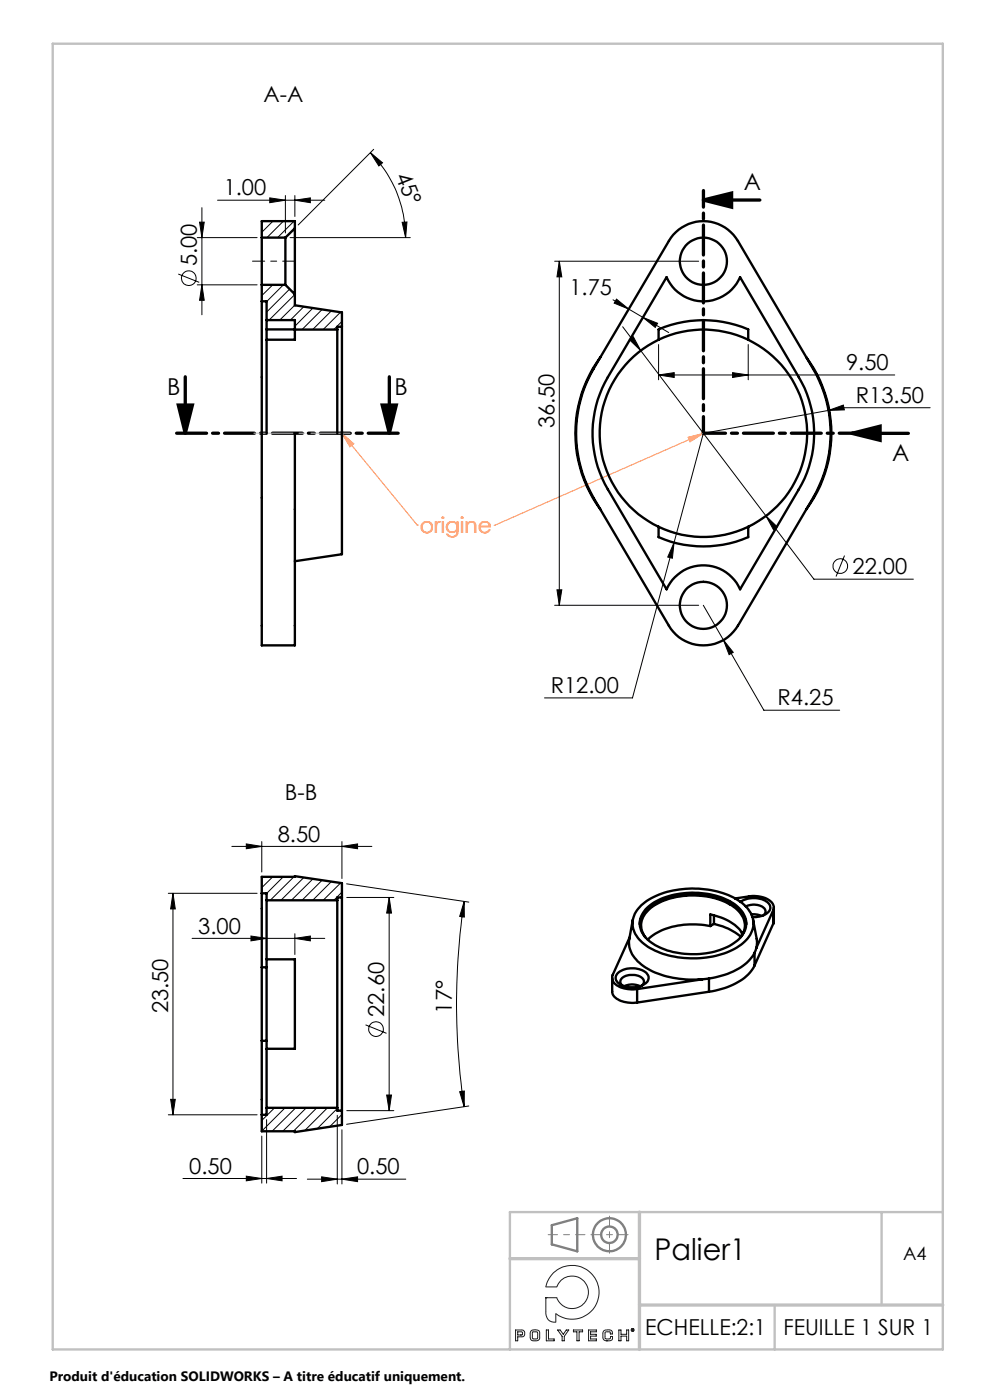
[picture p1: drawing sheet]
<svg xmlns="http://www.w3.org/2000/svg" width="210mm" height="297mm" viewBox="0 0 210 297" stroke-linecap="round" stroke-linejoin="round" font-family="sans-serif">
<g fill="none" stroke="#000" stroke-width=".21">
<path d="M78.6 32.4l2.5 2.1-.7 .7zM78.6 32.4a25.5 25.5 0 0 1 7.4 18M79.3 31.7l-16 16M37.8 58.1l4.5 1.8M41.8 50.4h12.7M42.3 47.1h1l-.5 3.3zM42.8 44.1v22.7M46.1 42.5h22.8M57.2 42l3.3 .5-3.3 .5zM60.5 41.5v7.9M61.5 50.4h25.5M62.5 42.5l3.3-.5v1z"/>
<path d="M62.5 41.5v4.4M85.3 47.2l1-.1-.3 3.3zM117.7 55.4h30.5M118.6 55.4l.6 3.3h-1.1zM118.6 55.4v73M41.8 60.4h12.7M42.8 60.4l.5 3.3h-1zM130 63.6l11.9 7M130.8 63.5l2.6 2.1-3.1-1.3zM132.1 69.3l3.8 5.1M133.5 72.1l.8-.7 1.6 3zM135.9 74.4l26.6 35.1"/>
<path d="M136.4 67.3l3.1 1.3-.5 .9zM139.7 79.5l3.3-.4v1zM139.7 73.1v7.5M139.7 79.5h50.1M155.4 79.1l3.3 .4-3.3 .6zM158.7 73.1v7.5M175.8 87.1l3.1-1.2 .2 1.1zM175.8 87.1l-26.6 4.8-15 56.2h-18.7M197.3 86.5h-18.7l-2.8 .6M143 115.1l-.4 3.3-1-.2zM162.5 109.5l2.4 2.3-.8 .6zM162.5 109.5l10.1 13.4h21.1"/>
<path d="M163.3 108.8a21.9 21.9 0 0 1-22.7 3.4M179.1 117.9l-1.8 4.4M117.7 128.4h30.5M118.1 125.1h1.1l-.6 3.3zM149.2 128.4l12.8 22.3h16.1M153.5 135.8l2 2.6-.8 .5zM49.2 179.6h29.7M52.2 179l3.3 .6-3.3 .5zM55.5 178.5v6.5M72.5 179.6l3.3-.6v1.1zM72.5 178.5v7.9M35.7 189.5h18.8"/>
<path d="M36.7 189.5v47M36.7 189.5l.5 3.3h-1zM40.7 199.1h28.2M53.2 198.6l3.4 .5-3.4 .5zM62.5 199.1l3.3-.5v1zM62.5 198.1v4.4M73.5 187.5l25.9 3.9M73.6 190.4h9.9M82.5 190.4l.5 3.3h-1zM82.5 190.4v45.2M98.5 191.2v3.4l-1-.2zM98.5 191.2a146.8 146.8 0 0 0 0 43.6"/>
<path d="M77.5 217.4l4.5 1.8M35.7 236.5h18.8M36.2 233.2h1l-.5 3.3zM56.6 237.5v13.5M71.5 236.6v14.6M72.5 239.7v11.5M73.6 235.6h9.9M82 232.3h1l-.5 3.3zM97.5 231.6l1-.1v3.3zM99.4 234.6l-25.9 3.9M38.8 250h24.1M52.2 249.5l3.3 .5-3.3 .5z"/>
<path d="M55.5 241v10M56.6 250l3.2-.5v1zM65.2 250.2h20.9M68.2 249.7l3.3 .5-3.3 .5zM72.5 250.2l3.3-.5v1z"/>
<circle cx="40" cy="59" r="1.56"/>
<circle cx="178.2" cy="120.1" r="1.56"/>
<circle cx="79.8" cy="218.3" r="1.55"/>
</g>
<path d="M149.2 42.4l6-1.4v3zM37.8 85.9h3l-1.5 6zM81.1 85.9h3l-1.5 6zM180.7 91.9l6-1.5v3z" fill="none" stroke="#000" stroke-width=".7" stroke-linecap="butt"/>
<g fill="none" stroke="#ff8040" stroke-width=".21">
<path d="M72 91.9h1M72.2 91.6l.7 .7M72.5 91.9l2.5 2.3-.8 .6zM72.5 91.4v1M72.5 91.9l16 19.5M72.9 91.6l-.7 .7M146 92.8l3.2-.9-2.8 1.8zM148.7 91.9h1M148.8 91.6l.7 .7M149.2 91.4v1M149.2 91.9l-44.4 19.6M149.5 91.6l-.7 .7"/>
<path d="M88.5 111.4h.1M104.8 111.5h.1"/>
</g>
<g fill="none" stroke="#191924" stroke-width=".21">
<path d="M115.8 275.3h.1M117.4 270a5.7 5.7 0 0 1 7.8 0 5.7 5.7 0 0 1 .5 7.8 5.7 5.7 0 0 1-7.8 .9v1.8a1.88 1.88 0 0 1-2.1-2.3v-2.9h2.3a3.4 3.4 0 0 0 5.3 1.6 3.4 3.4 0 0 0 0-5.5 3.4 3.4 0 0 0-5.3 1.6h-2.3l.6-1.7zM109.4 282.1h1.3a.73 .73 0 0 1 .6 .8 .73 .73 0 0 1-.7 .7h-.8v.8h-.4zM109.8 282.5h.8a.34 .34 0 0 1 .2 .4 .34 .34 0 0 1-.4 .3h-.6zM110.4 283.2h.1M112.7 282.3l.6-.2 .9 .2 .3 .3v1.1a.78 .78 0 0 1-.4 .7 .78 .78 0 0 1-.8 0l-.6-.1-.2-.3v-1.2zM113 282.6h1v1.4h-1zM115.9 282.1h.4v2h1.2v.3h-1.6zM118.3 282.1h.5l.7 1 .6-1h.5l-.9 1.4v.9h-.5v-.9zM121.6 282.1h2v.4h-.8v1.9h-.4v-1.9h-.8zM124.8 282.1h1.7v.4h-1.2v.6h1.2v.4h-1.2v.6h1.2v.3h-1.7zM128.1 282.4a1.3 1.3 0 0 1 1.8 .2v.4h-.4l-.1-.5-1 .1-.1 1.2 .3 .3h.7l.2-.2v-.4h.4a.7 .7 0 0 1-.1 .8 .7 .7 0 0 1-.8 .1h-.7l-.4-.4v-1.3z"/>
<path d="M128.7 284.4h.1M131.3 282.1h.4v1h1.2v-1h.4v2.3h-.4v-.9h-1.2v.9h-.4zM134.3 282.2h.1M134.3 282.1h.1M134.3 282.1l-.1-.1-.1 .2h.2M134.3 282.2l-.1 .1M134.3 282.1a.17 .17 0 0 0-.3 0 .17 .17 0 0 0 .2 .2"/>
<circle cx="134.2" cy="282.1" r=".22"/>
<circle cx="134.2" cy="282.1" r=".31"/>
</g>
<g fill="none" stroke="#808080" stroke-width=".5">
<path d="M117.1 259.9l5.3-1.5v7.1l-5.3-1.5z"/>
<circle cx="129.3" cy="261.9" r="3.5"/>
<circle cx="129.3" cy="261.9" r="1.76"/>
</g>
<path d="M53.6 55.4h9" fill="none" stroke="#000" stroke-width=".21" stroke-dasharray="30.5 1.3 1.3 1.3" stroke-dashoffset="27.9"/>
<path d="M149.2 91.9v-51.5" fill="none" stroke="#000" stroke-width=".7" stroke-dasharray="6.3 1.3 1.3 1.3" stroke-dashoffset="2.8"/>
<path d="M149.2 91.9h33.5" fill="none" stroke="#000" stroke-width=".7" stroke-dasharray="6.3 1.3 1.3 1.3" stroke-dashoffset="1.7"/>
<path d="M84.6 91.9h-47.3" fill="none" stroke="#000" stroke-width=".7" stroke-dasharray="6.3 1.3 1.3 1.3" stroke-dashoffset="-.1"/>
<path d="M149.2 42.4h12M39.3 79.9v12M82.6 79.9v12M180.7 91.9h12" fill="none" stroke="#000" stroke-width=".7"/>
<path d="M116.3 261.9h7.8" fill="none" stroke="#808080" stroke-width=".21" stroke-dasharray="30.5 1.3 1.3 1.3" stroke-dashoffset="28.5"/>
<path d="M129.3 258v7.9M125.3 261.9h7.9" fill="none" stroke="#808080" stroke-width=".21" stroke-dasharray="30.5 1.3 1.3 1.3" stroke-dashoffset="28.4"/>
<path d="M74.3 91.9h-20.4" fill="none" stroke="#c0c0c0" stroke-width=".21" stroke-dasharray="30.5 1.3 1.3 1.3" stroke-dashoffset="22.2"/>
<path d="M135.6 257.1v29.2M108.2 267h27.4M135.6 276.9h64.4" fill="none" stroke="#c0c0c0" stroke-width=".7"/>
<path d="M11.2 9.3h188.8v277h-188.8zM187 257.1v19.8M200 257.1h-91.8v29.2M164.3 276.9v9.4" fill="none" stroke="#c0c0c0" stroke-width=".5"/>
<g fill="#000">
<path d="M149.2 42.4l6-1.4v3zM180.7 91.9l6-1.5v3z"/>
<path d="M81.1 85.9h3l-1.5 6zM37.8 85.9h3l-1.5 6z"/>
</g>
<path d="M146 92.8l3.2-.9-2.8 1.8zM72.5 91.9l2.5 2.3-.8 .6z" fill="#ff8040"/>
<g fill="#000">
<path d="M85.3 47.2l1-.1-.3 3.3zM78.6 32.4l2.5 2.1-.7 .7z"/>
<path d="M118.6 55.4l.6 3.3h-1.1zM118.1 125.1h1.1l-.6 3.3z"/>
<path d="M42.8 60.4l.5 3.3h-1zM42.3 47.1h1l-.5 3.3z"/>
<path d="M136.4 67.3l3.1 1.3-.5 .9zM130.8 63.5l2.6 2.1-3.1-1.3zM143 115.1l-1.4 3.1 1 .2zM153.5 135.8l1.2 3.1 .8-.5zM133.5 72.1l2.4 2.3-1.6-3zM162.5 109.5l1.6 2.9 .8-.6z"/>
<path d="M139.7 79.5l3.3-.4v1zM155.4 79.1l3.3 .4-3.3 .6z"/>
<path d="M175.8 87.1l3.3-.1-.2-1.1zM57.2 42l3.3 .5-3.3 .5zM62.5 42.5l3.3-.5v1z"/>
<path d="M53.2 198.6l3.4 .5-3.4 .5zM62.5 199.1l3.3-.5v1zM52.2 179l3.3 .6-3.3 .5zM72.5 179.6l3.3-.6v1.1z"/>
<path d="M82.5 190.4l.5 3.3h-1zM82 232.3h1l-.5 3.3zM36.7 189.5l.5 3.3h-1zM36.2 233.2h1l-.5 3.3z"/>
<path d="M98.5 191.2v3.4l-1-.2zM97.5 231.6l1-.1v3.3z"/>
<path d="M56.6 250l3.2-.5v1zM52.2 249.5l3.3 .5-3.3 .5zM72.5 250.2l3.3-.5v1zM68.2 249.7l3.3 .5-3.3 .5z"/>
</g>
<g fill="none" stroke="#000" stroke-width=".5">
<path d="M55.5 50.4v10M55.5 50.4h5M60.5 50.4v10M62.5 48.4v14M62.5 48.4v-1.5h-7v3.5M62.5 48.4l-2 2M141.4 58.8a8.5 8.5 0 0 0 7.8 5.1 8.5 8.5 0 0 0 7.8-5.1l12.4 21.2a23.4 23.4 0 0 1 0 23.8l-12.4 21.2a8.5 8.5 0 0 0-7.8-5.1 8.5 8.5 0 0 0-7.8 5.1l-12.5-21.2a23.4 23.4 0 0 1 0-23.8zM142.8 49.8a8.5 8.5 0 0 1 13.7 1.3l16 27.1a26.9 26.9 0 0 1 0 27.4l-16 27.1a8.5 8.5 0 0 1-14.6 0l-16-27.1a27.1 27.1 0 0 1 0-27.4l16-27.1zM55.5 60.4v76.5h7v-45M55.5 63.9h1.1v4M55.5 60.4h5M56.6 67.9h5.9v4.2h-5.9"/>
<path d="M56.6 72.1v19.8M56.6 67.9v2M56.6 69.9h14.9M56.6 69.9v2.2M60.5 60.4l2 2M62.5 62.4v2.4l10 1.5v3M71.5 69.9v22M72.5 69.3v48.3l-10 1.5M72.5 69.3h-1v.6M127.4 75.8a27.3 27.3 0 0 0 0 32.3M139.7 72.1v-2.2a23.9 23.9 0 0 1 19 0v2.2M139.7 72.1a22 22 0 0 0-12.5 19.8 22 22 0 0 0 12.5 19.9"/>
<path d="M139.7 72.1a22 22 0 0 1 19 0M158.7 72.1a22 22 0 0 1 12.5 19.8 22 22 0 0 1-12.5 19.9M171 75.8a27.1 27.1 0 0 1 0 32.3M139.7 111.8v2.1a23.9 23.9 0 0 0 19 0v-2.1M139.7 111.8a22 22 0 0 0 19 0M55.5 189.5v15.7M55.5 189.5v-3.5h7v-.1l10 1.5v3M55.5 189.5h1.1v1.5M56.6 191v12.5M56.6 191h14.9M71.5 191v44M72.5 190.4v45.2"/>
<path d="M72.5 190.4h-1v.6M133.6 198.9l-3.6 7.9a1.97 1.97 0 0 0 1.4 2.5l.3 .2a7.5 7.5 0 0 0 3.4 .3M134.2 195.1l-.7 4.1a5.9 5.9 0 0 0 3 5.7 19.8 19.8 0 0 0 12.5 2.8M135.7 196.1a6.2 6.2 0 0 1 4-4.8 17.5 17.5 0 0 1 16.2 1 5.2 5.2 0 0 1 2.4 3.8M136 192a17.4 17.4 0 0 1 13.5-3.3 13.6 13.6 0 0 1 9.3 4.2 4.9 4.9 0 0 1-1.2 7.2 18.6 18.6 0 0 1-15.1 2.7 11.6 11.6 0 0 1-7.7-4.6 4.9 4.9 0 0 1 1.2-6.2zM136.9 192.9a14.2 14.2 0 0 1 10.6-3.5 13.5 13.5 0 0 1 9.4 3.4 4.3 4.3 0 0 1-.5 6.7 16.6 16.6 0 0 1-14.2 2.3 8.8 8.8 0 0 1-6.2-4.5 4.2 4.2 0 0 1 .9-4.4zM136.9 198.9a4.1 4.1 0 0 1 .8-6 16 16 0 0 1 14-2.3 8.5 8.5 0 0 1 6.1 4.4 3.9 3.9 0 0 1-.7 3.9M150.7 196.5a15.9 15.9 0 0 0-12.9 2.4l-.4 .5M150.7 196.5v-2.5a10.3 10.3 0 0 1 6.7 3.9v.5M151.4 196a12.4 12.4 0 0 1 5.8 2.8M151.4 194.2v1.8M151.4 196l-.7 .5"/>
<path d="M155.9 190.6l2.9-.4a5.2 5.2 0 0 1 5.1 1.6l.2 .7-.1 .6M157.1 191.3a5.1 5.1 0 0 1 6 .4 1.47 1.47 0 0 1-.8 2.3 4.9 4.9 0 0 1-2.7 .6M158.2 192.3a3.5 3.5 0 0 1 4.1 .6 .98 .98 0 0 1-.3 1.3M159.4 194h1.3l.9 .3M159.7 195.1l.8 4.1 .1 .8-.2 1.2M164 193.1l-3.6 8.1M164 193.1v2.9M164 196l-3.9 8.8M164.1 192.5v3l-.1 .5M55.5 205.2v15.6M55.5 205.2h1.1M56.6 203.5h5.9v19h-5.9"/>
<path d="M56.6 203.5v19M129.9 207.4v2.9a2.48 2.48 0 0 0 2.1 2.1 7.6 7.6 0 0 0 3.1 .3M131 206.5a4.9 4.9 0 0 1 6.3 .1 1.48 1.48 0 0 1-.8 2.3 4.9 4.9 0 0 1-5.7-.7 1.25 1.25 0 0 1 .2-1.7zM132 209.1a1.09 1.09 0 0 1-.4-1.2 1.09 1.09 0 0 1 .9-.8 3.4 3.4 0 0 1 4 .7 1.01 1.01 0 0 1-.3 1.3M132.4 209.2a3.7 3.7 0 0 1 3.3 0M135.1 209.8v2.9M149 207.7l-13.9 2.1M150.4 210.4l-15.3 2.3M150.4 207.6v2.8M160.1 204.8a10.4 10.4 0 0 1-7 5l-2.7 .6M160.1 202.1v2.7M160.4 201.2a8.5 8.5 0 0 1-5.5 5.1 21 21 0 0 1-5.9 1.4"/>
<path d="M55.5 220.8v15.7M55.5 220.8h1.1M56.6 222.5v12.5M56.6 235v1.5h-1.1M56.6 235h14.9M71.5 235v.6h1M72.5 235.6v3.1l-10 1.5v-.2h-7v-3.5"/>
<circle cx="149.2" cy="55.4" r="5"/>
<circle cx="149.2" cy="128.4" r="5"/>
</g>
<g fill="none" stroke="#000" stroke-width=".21">
<path d="M55.6 46.9l-.1 .1M57.9 46.9l-2.4 2.4M60.1 46.9l-3.5 3.5M62.4 46.9l-3.5 3.5M55.6 60.4l-.1 .1M57.9 60.4l-2.4 2.3M60.1 60.4l-3.5 3.6M61.5 61.3l-4.9 4.9M62.5 62.5l-5.4 5.4M62.5 64.7l-3.2 3.2M64.5 65l-2.9 2.9M66.4 65.3l-3.9 3.9"/>
<path d="M68.3 65.6l-4.2 4.3M70.3 65.9l-4 4M72.2 66.2l-3.7 3.7M72.5 68.2l-1.7 1.7M55.6 186l-.1 .1M57.9 186l-2.4 2.3M60.1 186l-3.5 3.5M62.3 186l-5 5M64.5 186.2l-4.9 4.8M66.4 186.4l-4.6 4.6M68.3 186.7l-4.2 4.3M70.3 187l-4 4"/>
<path d="M72.2 187.3l-3.7 3.7M72.5 189.3l-1.7 1.7M58.2 235l-2.7 2.7M60.5 235l-5 5M62.7 235l-5 5M65 235l-5 5M67.2 235l-5 5M69.5 235l-4.9 4.9M71.5 235.2l-4.2 4.3M72.5 236.4l-2.6 2.7"/>
</g>
<text font-size="6.3" x="138.8" y="267.2">Palier1</text>
<g font-size="4.9">
<text x="157.8" y="40.3">A</text>
<text x="35.4" y="83.7">B</text>
<text x="83.7" y="83.7">B</text>
<text x="189.2" y="97.7">A</text>
</g>
<g font-size="4.7">
<text x="55.9" y="21.7">A-A</text>
<text x="47.4" y="41.5">1.00</text>
<text x="83.8" y="37.3" transform="rotate(68 83.8 37.3)">45°</text>
<text x="41.8" y="56.4" transform="rotate(-90 41.8 56.4)">5.00</text>
<text x="120.8" y="62.6">1.75</text>
<text x="179.5" y="78.5">9.50</text>
<text x="181.6" y="85.5">R13.50</text>
<text x="117.7" y="90.9" transform="rotate(-90 117.7 90.9)">36.50</text>
<text x="180.8" y="121.8">22.00</text>
<text x="116.8" y="147">R12.00</text>
<text x="164.9" y="149.7">R4.25</text>
<text x="60.4" y="169.7">B-B</text>
<text x="58.9" y="178.5">8.50</text>
<text x="42.1" y="198">3.00</text>
<text x="35.7" y="215" transform="rotate(-90 35.7 215)">23.50</text>
<text x="81.5" y="215.7" transform="rotate(-90 81.5 215.7)">22.60</text>
<text x="95.8" y="215" transform="rotate(-89 95.8 215)">17°</text>
<text x="40.1" y="249">0.50</text>
<text x="75.7" y="249.1">0.50</text>
<text x="136.9" y="283.3">ECHELLE:2:1</text>
<text x="166.2" y="283.3">FEUILLE 1 SUR 1</text>
</g>
<text font-size="4.7" fill="#ff8040" x="89" y="113.2">origine</text>
<text font-size="3.9" x="191.6" y="267.2">A4</text>
<text font-size="2.9" x="10.5" y="292.9">Produit d'éducation SOLIDWORKS – A titre éducatif uniquement.</text>
</svg>
